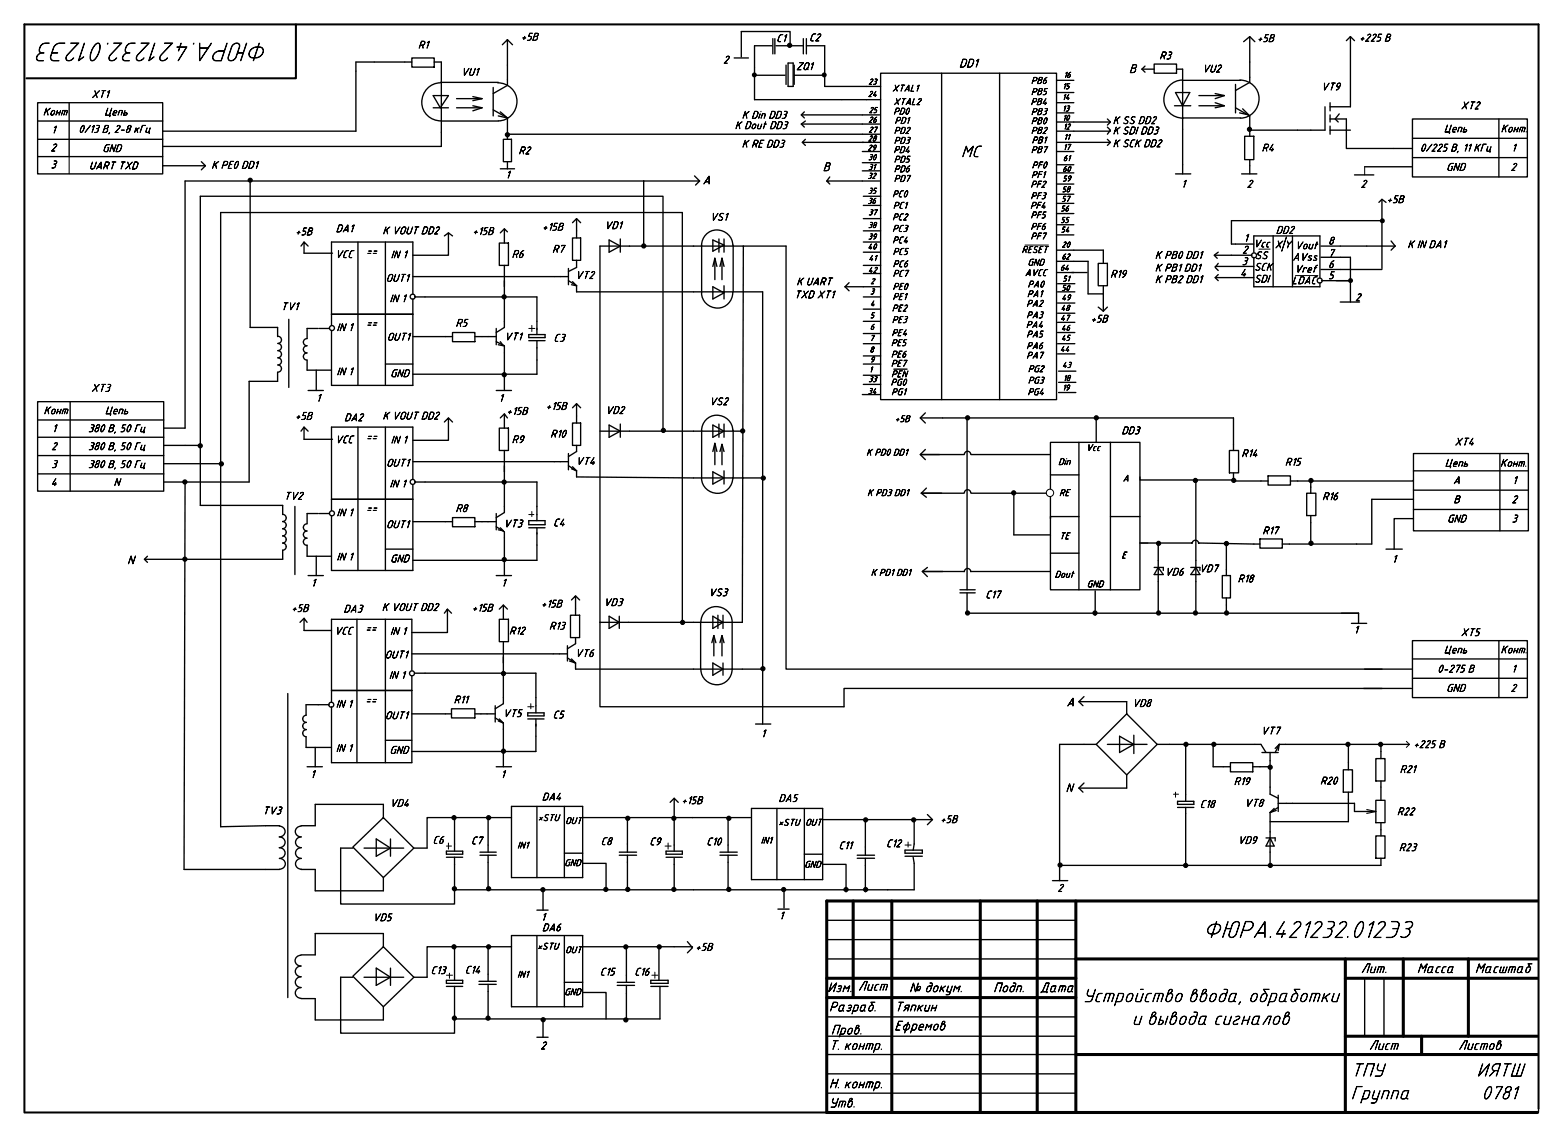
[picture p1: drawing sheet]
<svg xmlns="http://www.w3.org/2000/svg" width="407mm" height="297mm" viewBox="0 0 407 297" stroke-linecap="round" stroke-linejoin="round" font-family="sans-serif">
<g fill="none" stroke="#000" stroke-width=".35">
<path d="M107.2 15.1h5.8v2.4h-5.8zM113 16.1h1.8v18.3M130.7 11.6l1.3-1.3v11.9l-3.7 2.1M132 10.3l1.3 1.3M300.3 16.7h5.8v2.4h-5.8zM306.1 18h1.6v15.6M323.6 10.8l1.6-1.3v11.9l-3.7 2.1M325.2 9.5l1.3 1.3M351.4 9.5v18.3h-5.3M351.4 9.5l-1.1 1.1M351.4 9.5l1 1.1M112.7 28h4"/>
<path d="M112.7 24.9h4l-2.1 3.1zM114.6 21.4h15M114.6 21.6a5 5 0 0 0-4.9 5 5 5 0 0 0 5.1 4.9M114.8 31.5h14.8M118.8 25.7h6.6M118.8 28h6.6M123 25.1l2.4 .6M123 27.5l2.4 .5M125.4 25.7l-2.4 .5M125.4 28l-2.4 .8M128.3 22.8v7.4M128.3 28.6l3.7 2.1"/>
<path d="M129.5 21.5a5 5 0 0 1 5 4.9 5 5 0 0 1-4.8 5.1M129.6 30.2l2.4 .5M130.2 29.1l1.8 1.6M131 36.2h2.1v5.9h-2.1zM132 30.7v5.5M305.6 27.5h4.2M305.9 24.1h3.7l-1.9 3.4zM307.7 20.8a5 5 0 0 0-4.9 5.1 5 5 0 0 0 5 4.8M307.7 20.9h15.1M307.7 30.7h15.1M311.9 24.9h6.7M311.9 27.5h6.7"/>
<path d="M316.2 24.3l2.4 .6M316.2 26.7l2.4 .8M318.6 24.9l-2.4 .8M318.6 27.5l-2.4 .5M321.5 22v7.4M321.5 28l3.7 2.2v5.3M322.6 20.8a5 5 0 0 1 5 4.9 5 5 0 0 1-4.8 5M323.3 28.3l1.6 1.6-2.4-.5M323.8 35.5h2.4v6h-2.4zM344.8 27.8v6.1h-19.6M346.1 31h4.2v7.6h12.2M346.1 33.9h5.3"/>
<path d="M346.1 26.7v2.1M346.1 29.9v1.9M346.1 32.8v2.1M348.5 29.6l-1.1 1.4 .8 .8M132 42.1v1.8M323.1 45.2h3.9M325.2 41.5v3.7M180.4 75.9h13M180.4 64h13M182.6 63.8v12.4M185.5 62.4l2.9 1.4-2.9 1.6zM185.5 74.6l2.9 1.6-2.9 1.6z"/>
<path d="M186 67.2l.5 2.1M186 67.2l-.5 2.1M186 67.2v5.6M187.1 62.2v3.4M187.9 67.2l.5 2.1M187.9 67.2l-.6 2.1M187.9 67.2v5.6M188.4 62.2v3.4M188.4 74.3v3.5M190.7 76.1a4.1 4.1 0 0 1-4 4.1 4.1 4.1 0 0 1-4.2-4M190.7 63.8a4.1 4.1 0 0 0-4.2-4 4.1 4.1 0 0 0-4 4.1M190.8 63.8v12.1"/>
<path d="M65.1 85.2h7.1v2.4M72.2 96.8v2.4h-7.4M72.3 87.5a.93 .93 0 0 1 .9 .9 .93 .93 0 0 1-.9 1 .93 .93 0 0 1 .9 .9 .93 .93 0 0 1-.9 .9 .93 .93 0 0 1 .9 1 .93 .93 0 0 1-.9 .9 .93 .93 0 0 1 .9 .9 .93 .93 0 0 1-.9 1 .93 .93 0 0 1 .9 .9 .93 .93 0 0 1-.9 .9M75.1 83.1v17.7M9.8 104.5h32.8v23.3h-32.8zM9.8 109.3h32.8M9.8 113.8h32.8M9.8 118.5h32.8M18.3 104.5v23.3M42.6 115.9h9.5M42.6 111.4h5.6M180.4 112.2h13"/>
<path d="M182.6 111.9v12.5M185.5 110.6l2.9 1.6-2.9 1.6zM186 115.4v5.5M186 115.4l.5 2.1M186 115.4l-.5 2.1M187.1 110.3v3.5M187.9 115.6v5.3M187.9 115.6l.5 1.9M187.9 115.6l-.6 1.9M188.4 110.3v3.5M190.7 112a4.1 4.1 0 0 0-4.2-4 4.1 4.1 0 0 0-4 4.1M190.8 111.9v12.5"/>
<path d="M9.8 123.3h32.8M42.6 125.4h5.6M42.6 120.7h14.8M73.5 133.8a.93 .93 0 0 1 1 1 .93 .93 0 0 1-1 .9 .93 .93 0 0 1 1 .9 .93 .93 0 0 1-1 1 .93 .93 0 0 1 1 .9 .93 .93 0 0 1-1 .9 .93 .93 0 0 1 1 1 .93 .93 0 0 1-1 .9 .93 .93 0 0 1 1 .9 .93 .93 0 0 1-1 1M73.6 131.5v2.4M76.7 131.8v17.7M180.4 124.4h13M185.5 122.8l2.9 1.6-2.9 1.5zM188.4 122.5v3.4M190.7 124.3a4.1 4.1 0 0 1-4 4.1 4.1 4.1 0 0 1-4.2-4M73.6 143.1v2.4M149.8 158.2v1.9"/>
<path d="M129.9 161.1h2.4v5.9h-2.4zM143.9 170.1h3.7M147.6 168v4M147.6 171.2l2.2 1.3M148.2 172l1.6 .5M148.4 160.1h2.4v5.8h-2.4zM148.7 171.4l1.1 1.1M149.8 165.9v1.6l-2.2 1.3M149.8 172.5v1.6M156.1 161.9h7.4M158.5 160.3l2.6 1.6-2.6 1.6zM161.1 160.3v3.2"/>
<path d="M180.4 174.1h12.7M180.4 161.9h12.7M182.3 161.9v12.2M185.5 160.3l2.6 1.6-2.6 1.6zM185.5 172.5l2.6 1.6-2.6 1.6zM185.7 165.4l.6 1.8M185.7 165.4l-.5 1.8M185.7 165.4v5.3M186.8 160.1v3.4M187.9 165.4v5.3M187.9 165.4l.5 1.8M187.9 165.4l-.6 1.8"/>
<path d="M188.1 160.1v3.4M188.1 172.5v3.2M190.5 161.8a4.1 4.1 0 0 0-4.1-4 4.1 4.1 0 0 0-4 4.1M190.5 161.9v12.1a4.1 4.1 0 0 1-4 4.2 4.1 4.1 0 0 1-4.1-4M74.9 180.4v79.2M79.7 186.1a.93 .93 0 0 0-.9 .9 .93 .93 0 0 0 .9 1 .93 .93 0 0 0-.9 .9 .93 .93 0 0 0 .9 .9 .93 .93 0 0 0-.9 1 .93 .93 0 0 0 .9 .9M115.9 185.7h1.6M117.5 184.4h6.1v2.4h-6.1zM123.6 185.7h5.3M128.9 183.6v4.3M128.9 186.8l2.1 1.3M129.6 187.6l1.4 .5"/>
<path d="M129.9 187.1l1.1 1M131 181.5v1.6l-2.1 1.3M131 188.1v1.6M139.4 181.5v2.1M139.4 188.4v3.2M285.2 193.7h-9.5v35.4M288.1 193.7h10.3M291.3 191.6l3.7 2.1-3.7 2.1zM293.2 185.7l7.9 8-7.9 7.9-8-7.9zM295 191.3v4.8M301.1 193.7h27l1.3 2.1M315.6 193.7v5.8h4.5"/>
<path d="M320.1 198.4h5.9v2.4h-5.9zM326 199.5h4.5M328.3 195.8h4.3M330.5 195.8v10.8l2.1 1.1M332.8 193.7h1.6M332.8 193.7l-1 2.1M332.8 193.7l-.2 1.6M332.8 193.7l-1 1M350.8 193.7v6.6M358 197.4h2.4v5.8h-2.4zM359.3 193.7v3.7M69.1 214.8h3.7"/>
<path d="M72.7 215a1.4 1.4 0 0 1 1.5 1.4 1.4 1.4 0 0 1-1.5 1.4 1.4 1.4 0 0 1 1.5 1.4 1.4 1.4 0 0 1-1.5 1.4 1.4 1.4 0 0 1 1.5 1.4 1.4 1.4 0 0 1-1.5 1.4M78.3 215a1.4 1.4 0 0 0-1.5 1.4 1.4 1.4 0 0 0 1.5 1.4M78.4 217.7a1.4 1.4 0 0 0-1.5 1.4 1.4 1.4 0 0 0 1.5 1.4 1.4 1.4 0 0 0-1.5 1.5 1.4 1.4 0 0 0 1.5 1.4 1.4 1.4 0 0 0-1.5 1.3 1.4 1.4 0 0 0 1.5 1.4M97.9 218.3l3.7 2.4-3.7 2.1zM99.7 212.7v-3.4h-17.7v5.5h-3.7M101.6 218.3v4.5M118.3 212.7v8.8M127 212.7v9M133.1 212.7h-22v8h-3.4M133.1 209.8h18.5v18.5h-18.5zM139.7 209.8v18.5M146.8 209.8v18.5"/>
<path d="M151.6 212.7h43.7M175.4 207.7l-1 1.1M176.5 208.8l-1.1-1.1v13.8M189.4 212.7v9M195.5 210.3h18.5v18.6h-18.5zM202.1 210.3v18.6M209.3 210.3v18.6M214 213.3h28.6M225.2 213.3v9.2M237.9 219.6l-.3 1.6M241.3 211.9l1.3 1.4-1.3 1.3M280.7 205.1h12.5"/>
<path d="M280.7 205.1l1.1 1M282 203.7l-1.3 1.4M329.4 218h2.4v.8M330.5 211.4v13.8M330.5 218l1 2.1h-2.1zM331.5 210.3l-1 1.1M332.1 210.9l-1.6 .5M332.6 209h19.8v2.1M332.6 206.9v4.2M332.6 210.1l-2.1 1.3M349.5 200.3h2.4v5.8h-2.4zM350.8 206.1v7.7h-20.3"/>
<path d="M355.6 211.1h2.4M358 208.2h2.4v5.8h-2.4zM358 217.5h2.4v5.8h-2.4zM359.3 203.2v5M359.3 214v3.5M69.1 226.2h3.7M72.7 223.4a1.4 1.4 0 0 1 1.5 1.3 1.4 1.4 0 0 1-1.5 1.4M78.3 226.2h3.7v5.6h17.7v-3.5M91.8 220.4l7.9-7.7 8 8-8 7.6zM91.8 220.7h-3.2v14.5h29.7v-3.7M94.7 220.7h10.3M116.2 221.5h4.2v.7h-4.2z"/>
<path d="M116.2 223h4.2M118.3 223v8.5M124.9 222.5h4.2M124.9 221.7h4.2M127 222.5v9M139.7 236.8h2.9M141.3 232v4.8M146.8 222h4.8M151.6 224.6h6.1v6.9M173.3 221.5h4.2v.7h-4.2zM173.3 223h4.2M175.4 223.3v8.2"/>
<path d="M187.3 222.5h4.5M187.3 221.7h4.5M189.4 222.5v9M202.4 236.5h2.9M204 231.8v4.5M209.3 222.2h4.7M214 224.9h6.1v7.1M223 222.5h4.5M223 223.3h4.5M225.2 223.3v8.7M235.5 221.2h4.5v.8h-4.5zM235.5 222.8h4.5"/>
<path d="M237.6 223l.3 1.6v6.9h-119.6M273.8 229.1h4M359.3 223.3v1.9h-83.6M78.3 248.5a1.4 1.4 0 0 0-1.5 1.4 1.4 1.4 0 0 0 1.5 1.4M78.3 259.8h3.7v5.6h17.7v-3.5M78.3 251.3a1.4 1.4 0 0 0-1.5 1.4 1.4 1.4 0 0 0 1.5 1.4 1.4 1.4 0 0 0-1.5 1.4 1.4 1.4 0 0 0 1.5 1.4 1.4 1.4 0 0 0-1.5 1.4 1.4 1.4 0 0 0 1.5 1.4M91.8 254l7.9-7.7 8 8-8 7.6zM91.8 254.3h-3.2v14.5h29.7v-3.7h53.4M94.7 254.3h10.3M97.9 251.9l3.7 2.4-3.7 2.1zM99.7 246.3v-3.4h-17.7v5.5h-3.7M101.6 251.9v4.5"/>
<path d="M124.6 256.1h4.5M124.6 255.3h4.5M127 246.3v9M127 256.1v9M133.1 246.3h-22v8h-3.4M133.1 243.4h18.5v18.5h-18.5zM139.7 243.4v18.5M146.8 243.4v18.5M146.8 255.6h4.8M151.6 258.2h6.1v6.9M151.6 246.3h28.6M160.6 255.6h4.5"/>
<path d="M160.6 256.4h4.5M163 246.9v8.7M163 256.4v9M169.3 255.1h4.5v.8h-4.5zM169.3 256.6h4.5M178.9 245l1.3 1.6-1.3 1.3M139.7 269.9h2.9M141.3 265.1v4.8"/>
<circle cx="132" cy="35.1" r=".51"/>
<circle cx="325.1" cy="33.6" r=".51"/>
<circle cx="52.1" cy="116" r=".51"/>
<circle cx="48.1" cy="125.4" r=".51"/>
<circle cx="57.6" cy="120.7" r=".51"/>
<circle cx="315.8" cy="193.7" r=".51"/>
<circle cx="330.5" cy="199.6" r=".51"/>
<circle cx="350.7" cy="193.7" r=".51"/>
<circle cx="359.2" cy="193.7" r=".51"/>
<circle cx="118.1" cy="212.7" r=".51"/>
<circle cx="127.1" cy="212.7" r=".51"/>
<circle cx="163.3" cy="212.9" r=".51"/>
<circle cx="175.3" cy="212.9" r=".51"/>
<circle cx="189.6" cy="212.9" r=".51"/>
<circle cx="225.2" cy="213.3" r=".51"/>
<circle cx="118.2" cy="231.2" r=".51"/>
<circle cx="127.1" cy="231.2" r=".51"/>
<circle cx="141.3" cy="231.5" r=".51"/>
<circle cx="157.6" cy="231.4" r=".51"/>
<circle cx="163.3" cy="231.4" r=".51"/>
<circle cx="175.3" cy="231.4" r=".51"/>
<circle cx="189.6" cy="231.4" r=".51"/>
<circle cx="203.9" cy="231.4" r=".51"/>
<circle cx="220.1" cy="231.4" r=".51"/>
<circle cx="225.2" cy="231.4" r=".51"/>
<circle cx="275.8" cy="225.1" r=".51"/>
<circle cx="330.5" cy="225.2" r=".51"/>
<circle cx="118.1" cy="246.3" r=".51"/>
<circle cx="127.1" cy="246.3" r=".51"/>
<circle cx="162.8" cy="246.4" r=".51"/>
<circle cx="171.5" cy="246.4" r=".51"/>
<circle cx="118.2" cy="264.9" r=".51"/>
<circle cx="127" cy="264.9" r=".51"/>
<circle cx="141.3" cy="265.3" r=".51"/>
<circle cx="162.8" cy="265.4" r=".51"/>
</g>
<g fill="#000">
<circle cx="132" cy="35.1" r=".51"/>
<circle cx="325.1" cy="33.6" r=".51"/>
<circle cx="52.1" cy="116" r=".51"/>
<circle cx="48.1" cy="125.4" r=".51"/>
<circle cx="57.6" cy="120.7" r=".51"/>
<circle cx="315.8" cy="193.7" r=".51"/>
<circle cx="330.5" cy="199.6" r=".51"/>
<circle cx="350.7" cy="193.7" r=".51"/>
<circle cx="359.2" cy="193.7" r=".51"/>
<circle cx="118.1" cy="212.7" r=".51"/>
<circle cx="127.1" cy="212.7" r=".51"/>
<circle cx="163.3" cy="212.9" r=".51"/>
<circle cx="175.3" cy="212.9" r=".51"/>
<circle cx="189.6" cy="212.9" r=".51"/>
<circle cx="225.2" cy="213.3" r=".51"/>
<circle cx="118.2" cy="231.2" r=".51"/>
<circle cx="127.1" cy="231.2" r=".51"/>
<circle cx="141.3" cy="231.5" r=".51"/>
<circle cx="157.6" cy="231.4" r=".51"/>
<circle cx="163.3" cy="231.4" r=".51"/>
<circle cx="175.3" cy="231.4" r=".51"/>
<circle cx="189.6" cy="231.4" r=".51"/>
<circle cx="203.9" cy="231.4" r=".51"/>
<circle cx="220.1" cy="231.4" r=".51"/>
<circle cx="225.2" cy="231.4" r=".51"/>
<circle cx="275.8" cy="225.1" r=".51"/>
<circle cx="330.5" cy="225.2" r=".51"/>
<circle cx="118.1" cy="246.3" r=".51"/>
<circle cx="127.1" cy="246.3" r=".51"/>
<circle cx="162.8" cy="246.4" r=".51"/>
<circle cx="171.5" cy="246.4" r=".51"/>
<circle cx="118.2" cy="264.9" r=".51"/>
<circle cx="127" cy="264.9" r=".51"/>
<circle cx="141.3" cy="265.3" r=".51"/>
<circle cx="162.8" cy="265.4" r=".51"/>
</g>
<path d="M6.3 289.5h275M400.3 288.4v-282h-394v282.8" fill="none" stroke="#000" stroke-width=".53"/>
<path d="M367.5 31h29.9v15h-29.9z" fill-rule="evenodd" fill="#fff"/>
<g fill="none" stroke="#000" stroke-width=".35">
<path d="M367.5 31h29.9v15h-29.9zM367.5 36h29.9M390 31v15M352.4 45.5h5.1M355.1 43.4h12.4M367.5 41h29.9M237.9 213.3v6.3M116.2 255.1h4.2v.8h-4.2zM116.2 256.6h4.2"/>
<circle cx="237.7" cy="213.3" r=".51"/>
</g>
<circle cx="237.7" cy="213.3" r=".51" fill="#000"/>
<path d="M367.5 166.7h29.9v14.8h-29.9z" fill-rule="evenodd" fill="#fff"/>
<g fill="none" stroke="#000" stroke-width=".35">
<path d="M307.7 33.6v11.6M305.9 45.2h3.9M367.5 166.7h29.9v14.8h-29.9zM367.5 171.4h29.9M367.5 176.5h29.9M390 166.7v14.8M215.1 239.4h64.8M215.1 244.5h64.8M215.1 249.5h65.4M355.1 254.5v15.1M360.1 254.5v15.1M215.1 264.6h64.8"/>
<path d="M215.1 269.6h64.8M215.1 274.4h64.8M215.1 279.4h64.8M215.1 284.4h64.8M281.3 289.5h119M400.3 288.4v.8"/>
</g>
<g fill="none" stroke="#000" stroke-width=".79">
<path d="M222 234.4v24.9M232 234.4v55.1M255.1 234.4v55.1M269.9 234.4v55.1M279.9 234.4v55.1M400 234.4h-184.9v55.1h184.9M215.1 254.5h64.8M215.1 259.6h64.8M279.9 249.5h120.1M350 254.5h50M350 249.5v40M365.1 249.5v20.1"/>
<path d="M382.1 249.5v20.1M279.9 274.4h120.1M350 269.6h50M369.9 269.6v4.8"/>
</g>
<path d="M355.1 43.4v2.1" fill="none" stroke="#000" stroke-width=".26"/>
<path d="M9.8 26.7h32.5v18.5h-32.5z" fill-rule="evenodd" fill="#fff"/>
<g fill="none" stroke="#000" stroke-width=".35">
<path d="M97.4 16.1h9.8M9.8 26.7h32.5v18.5h-32.5zM9.8 31.5h32.5M9.8 36.2h32.5M18 26.7v14M362.5 38.6h5M9.8 40.7h32.5M65.1 47.1v38.1M130.2 43.9h3.7M131.2 59.5l-1 1.1M149 57.9l1-1v5M150 56.9l1.1 1"/>
<path d="M167.5 47.1v16.9M180.7 45.8l1.3 1.3-1 1.1M182 47.1h-133.8v64.3M79.1 63l-.8 1M80.2 64l-1.1-1v2.9h7.4M93.1 63v37.3M100.3 63v37.3M107.4 76.5v-13.5h-21.1v21.7M107.4 77.8v22.5h-21.1v-14.3M107.4 72h40.5M107.9 77.3h23.3v7.9l-2.1 1.3M115.6 61.4l1.1-.8v5.8h-9.3"/>
<path d="M116.7 60.6l1 .8M129.9 63.2h2.4v5.9h-2.4zM131.2 69.1v8.2h8.5v9.7M132 60.3l-.8-.8v3.7M147.9 69.8v4.3M147.9 73l2.1 1.3M148.7 74.1l1.3 .2M149 61.9h2.1v5.8h-2.1zM149 73.3l1 1M150 67.7v1.9l-2.1 1M150 74.3v1.6h30.4M158.5 62.4l2.9 1.6-2.9 1.6z"/>
<path d="M161.4 62.2v3.4M180.4 64h-24.3v119.9h63.5v-4.8h140M193.4 75.9h5v112.5M64.8 99.2v26.2h-16.6l-.3 100.8h21.2M82.3 96.3v5.3M82.8 85.5h-2.9v2.6a.93 .93 0 0 0-1 .9 .93 .93 0 0 0 1 1 .93 .93 0 0 0-1 .9 .93 .93 0 0 0 1 .9 .93 .93 0 0 0-1 1 .93 .93 0 0 0 1 .9v2.6h6.4M83.1 85.5h2.6M86.3 81.8h21.1M100.3 94.7h7.1M107.4 87.6h10.3M117.7 86.5h5.9v2.4h-5.9zM123.6 87.6h5.5"/>
<path d="M129.1 85.5v4.2M129.1 88.9l2.1 1.1v11.6M130.2 88.9l.8 1.1-1.4-.3M137.6 87h4.2v.8h-4.2zM137.6 88.6h4.2M139.7 88.6v8.8h-32.3M79.1 111.1l-.8 1.1M80.2 112.2l-1.1-1.1v3.2h7.4M80.2 101.6h3.9M93.1 111.1v37.3M100.3 111.1v37.3M115.6 109.8l1.1-1.1v5.9h-9.3"/>
<path d="M116.7 108.7l1 1.1M129.1 101.6h4M129.9 111.4h2.4v5.8h-2.4zM131.2 117.2v8.2h8.5v10.1M131.2 107.7l-1 1M132 108.7l-.8-1v3.7M147.9 118v4.2M149 110.1h2.1v5.8h-2.1zM149 106.1l1-1.1v5.1M150 115.9v1.6l-2.1 1.3M150 105l1.1 1.1M156.1 112.2h24.3"/>
<path d="M158.5 110.6l2.9 1.6-2.9 1.6zM161.4 110.3v3.5M172.5 112.2v-61.1h-120.4v80.4h21.5M82.8 133.6h-2.9v2.7a.93 .93 0 0 0-1 .9 .93 .93 0 0 0 1 1 .93 .93 0 0 0-1 .9 .93 .93 0 0 0 1 .9 .93 .93 0 0 0-1 1 .93 .93 0 0 0 1 .9M83.1 133.6h2.6M86.3 129.9h21.1M107.4 124.6v-13.5h-21.1v21.7M107.4 126.2v22.2h-21.1v-14.3M107.4 135.7h10.3M107.4 120.1h40.5M107.9 125.4h23.3v7.9l-2.1 1.4M117.7 134.7h5.9v2.4h-5.9z"/>
<path d="M123.6 135.7h5.5M129.1 133.6v4.2M129.1 137.1l2.1 1.3v11.4M130.2 137.3l.8 .8-1.4-.3M137.6 135.5h4.2v1h-4.2zM137.6 137.3h4.2M139.7 137.3v8.5h-32.3M147.9 121.2l2.1 1.3M148.7 122l1.3 .5M149 121.4l1 1.1M150 122.5v1.6l30.4 .3M193.4 124.4h5"/>
<path d="M38.4 144.7l-.8 .8M73.6 145.5h-36l.8 .8M79.9 141.8v2.9h6.4M80.2 149.8h3.9M82.3 144.7v5.1M100.3 142.9h7.1M115.6 159.5l.8-1v6.1h-9.2M116.4 158.5l1.1 1M129.1 149.8h4M131 157.4l-1.1 1.1M132 158.5l-1-1.1v3.7M148.7 156.1l1.1-1.1v3.2"/>
<path d="M149.8 155l1 1.1M79.1 160.9l-1 1M79.9 161.9l-.8-1v3.1h7.2M86.3 179.7h20.9M92.9 161.1v37.3M100.3 161.1v37.3M107.2 174.4v-13.3h-20.9v21.5M107.2 175.9v22.5h-20.9v-14.5M107.2 170.1h36.7M107.9 175.2h23.1v6.3M131 167v8.2h8.4v6.3M149.8 174.1h30.6"/>
<path d="M163.5 161.9h16.9M177.5 161.9v-106.6h-120.1v159.8l11.7-.3M193.1 161.9l.3-97.9h11.1v110.1h155.1M193.1 174.1h5.3M79.6 191.8v2.7h6.7M79.9 199.5h4M82 194.5v5M85.5 183.4h-5.9v2.6M100.3 192.6h6.9M107.2 185.7h8.7M129.1 199.5h4M131 189.7v9.8"/>
<path d="M137.3 185.5h4.3v.8h-4.3zM137.3 187.1h4.3M139.4 191.6v3.9h-32.2M139.4 183.6v1.9M139.4 187.1v1.8M196.6 188.4h4M282 181.2l-1.3 1.4 1.1 1M293.2 182.6v3.1M308.5 193.7v14.8M334.4 193.7h32.3M163.2 212.7v9M293.2 201.6v3.5"/>
<path d="M306.4 208.5h4.2v.8h-4.2zM306.4 210.1h4.2M308.5 210.1v15.1M161.1 222.5h4.5M161.1 221.7h4.5M163.2 222.5v8.7M118.3 246.3v8.8M118.3 256.6v8.5M171.4 246.9v8.2M171.7 256.6v8.5"/>
<circle cx="65.1" cy="46.9" r=".5"/>
<circle cx="107.4" cy="77.2" r=".65"/>
<circle cx="131.2" cy="77.2" r=".51"/>
<circle cx="167.5" cy="64" r=".51"/>
<circle cx="86.4" cy="85.4" r=".65"/>
<circle cx="172.6" cy="112" r=".51"/>
<circle cx="193.2" cy="112.1" r=".51"/>
<circle cx="86.4" cy="133.6" r=".65"/>
<circle cx="107.4" cy="125.4" r=".65"/>
<circle cx="131.2" cy="125.4" r=".51"/>
<circle cx="198.6" cy="124.4" r=".51"/>
<circle cx="48.1" cy="145.5" r=".51"/>
<circle cx="107.2" cy="175.2" r=".65"/>
<circle cx="131" cy="175.2" r=".51"/>
<circle cx="177.6" cy="161.9" r=".51"/>
<circle cx="198.5" cy="174" r=".51"/>
<circle cx="86.2" cy="183.4" r=".65"/>
<circle cx="308.6" cy="193.7" r=".51"/>
<circle cx="308.5" cy="225.2" r=".51"/>
</g>
<path d="M365.9 192.9l.8 .8-.8 .8" fill="none" stroke="#000" stroke-width=".26"/>
<g fill="#000">
<circle cx="65.1" cy="46.9" r=".5"/>
<circle cx="131.2" cy="77.2" r=".51"/>
<circle cx="167.5" cy="64" r=".51"/>
<circle cx="172.6" cy="112" r=".51"/>
<circle cx="193.2" cy="112.1" r=".51"/>
<circle cx="131.2" cy="125.4" r=".51"/>
<circle cx="198.6" cy="124.4" r=".51"/>
<circle cx="48.1" cy="145.5" r=".51"/>
<circle cx="131" cy="175.2" r=".51"/>
<circle cx="177.6" cy="161.9" r=".51"/>
<circle cx="198.5" cy="174" r=".51"/>
<circle cx="308.6" cy="193.7" r=".51"/>
<circle cx="308.5" cy="225.2" r=".51"/>
</g>
<path d="M229.1 19.1h45.8v84.9h-45.8z" fill-rule="evenodd" fill="#fff"/>
<g fill="none" stroke="#000" stroke-width=".35">
<path d="M97.4 16.1h-4.8v18h-50.3M191 15.1h3.7M196.3 19.6h8M200.8 11.9h-4.5v14h32.8M201.1 10.1v3.9M201.6 10.1v3.9M201.9 11.9h7.1M204.5 16.9v5.1M205.1 16.4h1.3v6.1h-1.3zM205.6 11.6v-3.4h-12.7v6.6M206.6 16.9v5.1M209 10.1v3.9"/>
<path d="M209.8 11.9h4.8v7.7h-8M209.8 10.1v3.9M229.1 19.1h45.8v84.9h-45.8zM245 19.1v84.9M260.1 19.1v84.9M297.1 18h3.2M297.1 18l.8 .8M297.9 17.2l-.8 .8M114.8 34.4v3.7h-72.5M132 34.9h96.9M208.5 29.9h20.4M208.5 32.3h20.4"/>
<path d="M209.3 29.1l-.8 .8 .8 .8M209.5 31.5l-1 .8 .8 .8M214.6 20.1v2.4h14.5M224.4 37h4.5M224.4 39.4h4.5M274.9 37h14M274.9 39.4h4.5M274.9 20.9h4.5M274.9 24.1h4.5M274.9 26.7h4.5M274.9 29.4h4.5M274.9 31.8h14"/>
<path d="M274.9 34.1h14M288.1 33.1l.8 .8-.8 1M288.1 36.2l.8 .8-.8 .8M288.1 31l.8 .8-.8 .7M42.3 43.1h11.1M52.4 42.1l1 1M53.4 43.1l-1 1.1M215.9 46l-.8 1.1M224.4 42.3h4.5M224.4 44.5h4.5M224.6 51.1h4.5M224.6 53.4h4.5"/>
<path d="M224.6 56.9h4.5M228.9 47.1h-13.8l.8 .8M274.9 42.9h4.5M274.9 45h4.5M274.9 47.9h4.5M274.9 50.5h4.5M274.9 52.9h4.5M274.9 55.6h4.5M274.9 58.5h4.5M358.8 52.7l.8-.8 1 .8M359.6 57.4h-39.2v6.1h5.8M359.6 51.9v17.9"/>
<path d="M219.9 74.6h9.2M219.9 74.6l1 1.1M220.9 73.6l-1 1M224.6 60.1h4.5M224.6 63h4.5M224.6 65.6h4.5M224.6 69.1h4.5M224.6 71.2h4.5M224.6 77.3h4.5M274.9 61.1h4.5M274.9 68h8.2v8.5h4M274.9 70.9h7.9"/>
<path d="M274.9 65.1h12.2v3.4M275.2 73.8h4.5M275.2 75.9h4.5M275.2 78.8h4.5M285.8 68.5h2.3v5.8h-2.3zM285.8 79.9l1.3 1.1M287.1 74.3v6.7M288.1 79.9l-1 1.1M316.2 66.4h9.5M316.2 69.3h10M316.2 72.2h10M317 65.6l-1.1 .8 .8 .8"/>
<path d="M317 68.5l-.8 1.1 .8 .8M317 71.4l-.8 .8 .8 .8M326.2 65.6v-4.2h17.2v10.8M326.2 66.9v7.7h17.2v-1M331.3 61.4v13.2M336.3 61.4v13.2M343.7 70.1h15.9M343.7 66.9h7.7v11.7M343.7 64h19.3M344 73h7.4M348.7 78.6h5M361.9 62.7l1.1 1.3"/>
<path d="M363 64l-1.1 1.1M224.6 80.4h4.5M224.6 83.6h4.5M224.6 86.8h4.5M224.6 89.4h4.5M224.6 92.6h4.5M224.6 94.7h4.5M224.6 97.6h4.5M232.6 96h3.4M275.2 89.4h4.5M275.2 81.5h4.5M275.2 83.9h4.5"/>
<path d="M275.2 86.5h4.5M275.2 92.1h4.5M275.4 96.6h4.5M275.4 99.5h4.5M224.4 102.7h4.5M224.6 100h4.5M275.4 102.1h4.5M354.8 179.1h12.4M355.1 174.1h12.4M280.7 182.6h12.5M352.4 211.1h4.3"/>
<circle cx="205.5" cy="11.8" r=".51"/>
<circle cx="326.3" cy="66.4" r=".65"/>
<circle cx="343.4" cy="73" r=".65"/>
<circle cx="131.2" cy="97.5" r=".51"/>
<circle cx="131.2" cy="145.6" r=".51"/>
<circle cx="131" cy="195.4" r=".51"/>
</g>
<g fill="#000">
<circle cx="196.3" cy="19.5" r=".65"/>
<circle cx="205.5" cy="11.8" r=".51"/>
<circle cx="214.5" cy="19.5" r=".65"/>
<circle cx="359.7" cy="57.4" r=".65"/>
<circle cx="351.4" cy="73" r=".65"/>
<circle cx="131.2" cy="97.5" r=".51"/>
<circle cx="131.2" cy="145.6" r=".51"/>
<circle cx="131" cy="195.4" r=".51"/>
</g>
<g fill="none" stroke="#000" stroke-width=".26">
<path d="M18 40.7v4.5M266.7 63.8h6.1M327.6 64.8h2.9M337.1 71.7h5.8M137.6 85.5h1.6M138.4 84.7v1.6M137.6 133.9h1.3M138.4 133.1v1.3M137.3 183.9h1.6M138.1 183.1v1.3M116.7 219.3v1.6M173.8 219.3v1.6"/>
<path d="M235.5 219.9h1.6M236.3 219.1v1.3M305.3 206.6h1.4M305.9 206.1v1.3M355.6 210.6l2.4 .5-2.4 .6M116.2 220.1h1.3M173 220.1h1.6M116.2 253.7h1.5M116.9 253.2v1.3M169.6 253.7h1.6M170.4 252.9v1.6"/>
</g>
<path d="M77 6.4v14h-70.1" fill="none" stroke="#000" stroke-width=".53"/>
<path d="M273.3 115.1h23.3v38.4h-23.3z" fill-rule="evenodd" fill="#fff"/>
<path d="M273.3 115.1h23.3v38.4h-23.3zM280.7 115.1v38.4M288.9 115.1v38.4" fill="none" stroke="#000" stroke-width=".35"/>
<path d="M296.6 141.3h2.1" fill="none" stroke="#000" stroke-width=".26"/>
<circle cx="273.2" cy="128.2" r=".96" fill="#fff"/>
<circle cx="273.2" cy="128.2" r=".96" fill="none" stroke="#000" stroke-width=".26"/>
<g fill="none" stroke="#000" stroke-width=".35">
<path d="M239.4 118.3h5.1M239.7 118v.3h11.1a.93 .93 0 0 1 1-.9 .93 .93 0 0 1 .9 .9h20.6M240.8 116.9l-1.4 1.4 1.4 1.3M241 127l-1.3 1.3 1.3 1.1M245 128.3h-5.3h11.1a.93 .93 0 0 1 1-.9 .93 .93 0 0 1 .9 .9h19.6M263.8 128.3v10.9h9.5M273.3 123.6h7.4M280.7 134.4h-7.4v.5M288.9 134.4h7.7M240 148.7h5.3M240.2 148.4v.3h10.7a.83 .83 0 0 1 .8-.8 .83 .83 0 0 1 .9 .8h20.7M241.3 147.6l-1.3 1.1 1.3 1.3"/>
<path d="M273.3 143.9h7.4"/>
</g>
<circle cx="263.8" cy="128.2" r=".41" fill="#fff"/>
<circle cx="263.8" cy="128.2" r=".41" fill="none" stroke="#000" stroke-width=".26"/>
<path d="M239.4 108.7h5.9M240.8 107.4l-1.4 1.3 1.4 1.4M296.6 124.1v.8h24.6M311.4 124.9h-.3v20.9M341.6 125.1h-.6v1.6M367.8 124.9v.2h-30.2M251.6 154.3v5.2M252.1 159.5h101.4M301.4 141.3v4.5M319.1 141.3v6.9M335.5 141.6h17.5" fill="none" stroke="#000" stroke-width=".35"/>
<circle cx="319.1" cy="141.4" r=".41" fill="#fff"/>
<circle cx="319.1" cy="141.4" r=".41" fill="none" stroke="#000" stroke-width=".26"/>
<circle cx="341.1" cy="125" r=".41" fill="#fff"/>
<circle cx="341.1" cy="125" r=".41" fill="none" stroke="#000" stroke-width=".26"/>
<circle cx="341.1" cy="141.4" r=".41" fill="#fff"/>
<circle cx="341.1" cy="141.4" r=".41" fill="none" stroke="#000" stroke-width=".26"/>
<g fill="none" stroke="#000" stroke-width=".35">
<path d="M245.3 108.7h75.6v8.5M251.6 108.7v44.8M285.2 108.7v6.4M319.9 117.2h2.4v5.8h-2.4zM320.9 123v1.9M321.2 125.1h8.7M329.9 123.8h5.9v2.4h-5.9zM335.8 125.1h1.8M340 128.3h2.4v5.8h-2.4zM341 134.1v6.9M341 126.7v1.6M249.8 154.3h3.9"/>
<path d="M249.8 153.5h3.9M285 153.7v6.4M296.6 141.3l13.6 .1a.83 .83 0 0 1 .8-.8 .83 .83 0 0 1 .9 .8l15.9 .2M300.3 147.6h2.4v.8M301.4 147.6l1.3 1.9h-2.4zM301.4 145.8v13.7M309.8 147.6h2.4v.8M311.1 147.6l1.1 1.9h-2.4zM311.1 145.8v13.7M318 149.8h2.1v5.8h-2.1zM319.1 148.2v1.6M319.1 155.6v3.9"/>
<path d="M327.8 140.2h5.8v2.4h-5.8zM333.6 141.6h1.9"/>
<circle cx="251.8" cy="108.7" r=".51"/>
<circle cx="285.3" cy="108.7" r=".51"/>
<circle cx="263.7" cy="128.2" r=".51"/>
<circle cx="311" cy="125" r=".51"/>
<circle cx="321" cy="125" r=".51"/>
<circle cx="341.1" cy="125" r=".51"/>
<circle cx="251.8" cy="159.5" r=".51"/>
<circle cx="284.9" cy="159.5" r=".51"/>
<circle cx="301.5" cy="159.5" r=".51"/>
<circle cx="301.5" cy="141.4" r=".51"/>
<circle cx="311" cy="159.5" r=".51"/>
<circle cx="319.1" cy="141.4" r=".51"/>
<circle cx="319.1" cy="159.5" r=".51"/>
<circle cx="341.1" cy="141.3" r=".51"/>
</g>
<g fill="#000">
<circle cx="251.8" cy="108.7" r=".51"/>
<circle cx="285.3" cy="108.7" r=".51"/>
<circle cx="263.7" cy="128.2" r=".51"/>
<circle cx="311" cy="125" r=".51"/>
<circle cx="321" cy="125" r=".51"/>
<circle cx="341.1" cy="125" r=".51"/>
<circle cx="251.8" cy="159.5" r=".51"/>
<circle cx="284.9" cy="159.5" r=".51"/>
<circle cx="301.5" cy="159.5" r=".51"/>
<circle cx="301.5" cy="141.4" r=".51"/>
<circle cx="311" cy="159.5" r=".51"/>
<circle cx="319.1" cy="141.4" r=".51"/>
<circle cx="319.1" cy="159.5" r=".51"/>
<circle cx="341.1" cy="141.3" r=".51"/>
</g>
<path d="M367.8 118h29.9v20.1h-29.9z" fill-rule="evenodd" fill="#fff"/>
<path d="M208.8 37h15.8M209.5 36.2l-.7 .8 .7 .8M367.8 118h29.9v20.1h-29.9zM390.3 118v20.1M367.8 134.9h-5.1v8M367.8 122.5h29.9M367.8 127.5h29.9M367.8 132.6h29.9M367.8 129.9h-10.9v11.7h-3.9M353.5 159.5v2.7M360.6 142.9h4.3M351.6 162.2h4" fill="none" stroke="#000" stroke-width=".35"/>
<text font-size="7.4" x="70" y="11.2" transform="rotate(-180 70 11.2)">ФЮРА.421232.012Э3</text>
<text font-size="6.7" x="312.9" y="243.9">ФЮРА.421232.012ЭЗ</text>
<g font-size="5.2">
<text x="281.6" y="260.6">Устройство ввода, обработки</text>
<text x="294.4" y="266.5">и вывода сигналов</text>
<text x="351.4" y="280">ТПУ</text>
<text x="384.2" y="280">ИЯТШ</text>
<text x="351.4" y="285.9">Группа</text>
<text x="385.4" y="285.9">0781</text>
</g>
<text font-size="4.5" x="250.1" y="40.8">MC</text>
<g font-size="3.7">
<text x="223.2" y="257.7">Лист</text>
<text x="354.1" y="253.1">Лит.</text>
<text x="368.7" y="253.1">Масса</text>
<text x="383.8" y="253.1">Масштаб</text>
<text x="215.3" y="258">Изм.</text>
<text x="215.7" y="263.1">Разраб.</text>
<text x="232.7" y="263.1">Тяпкин</text>
<text x="236.5" y="258.1">№ докум.</text>
<text x="258.4" y="258.1">Подп.</text>
<text x="270.6" y="258.1">Дата</text>
<text x="216.2" y="269.1">Пров.</text>
<text x="232.7" y="268">Ефремов</text>
<text x="215.7" y="273.1">Т. контр.</text>
<text x="356.2" y="273.1">Лист</text>
<text x="379.4" y="273.1">Листов</text>
<text x="215.7" y="283.1">Н. контр.</text>
<text x="215.7" y="288.1">Утв.</text>
</g>
<g font-size="3.3">
<text x="249.5" y="17.5">DD1</text>
<text x="293.8" y="18.9">B</text>
<text x="182.8" y="47.9">A</text>
<text x="214.1" y="44.4">B</text>
<text x="33.1" y="146.7">N</text>
<text x="277.5" y="183.7">A</text>
<text x="277.3" y="206">N</text>
</g>
<g font-size="3">
<text x="135.5" y="10.5">+5В</text>
<text x="202" y="10.8">С1</text>
<text x="210.5" y="10.6">С2</text>
<text x="327" y="10.8">+5В</text>
<text x="353.6" y="10.7">+225 В</text>
<text x="108.8" y="12.6">R1</text>
<text x="188.1" y="16.4">2</text>
<text x="301.6" y="15.4">R3</text>
<text x="119.9" y="19.6">VU1</text>
<text x="207.1" y="18.1">ZQ1</text>
<text x="312.8" y="18.7">VU2</text>
<text x="343.7" y="23.4">VT9</text>
<text x="11.2" y="30">Конт</text>
<text x="23.8" y="25.4">XT1</text>
<text x="27.1" y="30">Цепь</text>
<text x="380.1" y="28.3">XT2</text>
<text x="13.4" y="34.6">1</text>
<text x="20.4" y="34.5">0/13 В, 2-8 кГц</text>
<text x="191.2" y="33.5">К Dout DD3</text>
<text x="193" y="30.8">К Din DD3</text>
<text x="289.5" y="32.2">К SS DD2</text>
<text x="289.5" y="34.9">К SDI DD3</text>
<text x="375.7" y="34.3">Цепь</text>
<text x="390.5" y="34.3">Конт.</text>
<text x="13.2" y="39.3">2</text>
<text x="26.6" y="39.5">GND</text>
<text x="134.9" y="40.1">R2</text>
<text x="193" y="38.3">К RE DD3</text>
<text x="289.5" y="38.2">К SCK DD2</text>
<text x="328.3" y="39.3">R4</text>
<text x="369.4" y="39.3">0/225 В, 11 КГц</text>
<text x="393.2" y="39.3">1</text>
<text x="13.2" y="43.7">3</text>
<text x="23.2" y="44">UART TXD</text>
<text x="55" y="43.8">К PE0 DD1</text>
<text x="131.5" y="46.3">1</text>
<text x="376.3" y="44.3">GND</text>
<text x="393" y="44.3">2</text>
<text x="307.3" y="48.7">1</text>
<text x="324.4" y="48.7">2</text>
<text x="354" y="48.7">2</text>
<text x="360.8" y="52.7">+5В</text>
<text x="141" y="59.9">+15В</text>
<text x="157.2" y="59.5">VD1</text>
<text x="184.7" y="57.3">VS1</text>
<text x="76.8" y="61.1">+5В</text>
<text x="87.4" y="60.3">DA1</text>
<text x="99.5" y="60.9">К VOUT DD2</text>
<text x="122.9" y="61">+15В</text>
<text x="143.7" y="65.7">R7</text>
<text x="323.2" y="65.9">2</text>
<text x="323.6" y="62.8">1</text>
<text x="326.1" y="64.3">Vcc</text>
<text x="331.7" y="64.5">X|Y</text>
<text x="332" y="60.7">DD2</text>
<text x="336.9" y="64.7">Vout</text>
<text x="345.6" y="63.5">8</text>
<text x="366.2" y="64.5">К IN DA1</text>
<text x="87.2" y="67">VCC</text>
<text x="95.3" y="66.2">==</text>
<text x="101.7" y="67.1">IN 1</text>
<text x="133.1" y="67">R6</text>
<text x="300.5" y="67.3">К PB0 DD1</text>
<text x="300.5" y="70.6">К PB1 DD1</text>
<text x="322.7" y="71.9">4</text>
<text x="323.1" y="68.9">3</text>
<text x="326.3" y="70.3">SCK</text>
<text x="326.5" y="67.3">SS</text>
<text x="336.3" y="67.7">AVss</text>
<text x="336.8" y="70.8">Vref</text>
<text x="345.6" y="69.6">6</text>
<text x="345.6" y="66.8">7</text>
<text x="100.4" y="73.2">OUT1</text>
<text x="149.7" y="72.5">VT2</text>
<text x="206.6" y="77.5">TXD XT1</text>
<text x="207.2" y="74.2">К UART</text>
<text x="288.9" y="72.2">R19</text>
<text x="300.5" y="73.6">К PB2 DD1</text>
<text x="326.3" y="73.4">SDI</text>
<text x="336.2" y="73.8">LDAC</text>
<text x="345.6" y="72.5">5</text>
<text x="73.1" y="80.6">TV1</text>
<text x="101.4" y="78.5">IN 1</text>
<text x="283.7" y="83.8">+5В</text>
<text x="352.6" y="78.2">2</text>
<text x="87.6" y="86">IN 1</text>
<text x="95.3" y="84.9">==</text>
<text x="100.7" y="88.5">OUT1</text>
<text x="118.5" y="84.9">R5</text>
<text x="131.2" y="88.5">VT1</text>
<text x="144" y="88.8">С3</text>
<text x="23.7" y="101.8">XT3</text>
<text x="87.6" y="97.5">IN 1</text>
<text x="101.5" y="98">GND</text>
<text x="11.3" y="107.7">Конт</text>
<text x="27.3" y="107.7">Цепь</text>
<text x="82.2" y="104.4">1</text>
<text x="129.7" y="104.4">1</text>
<text x="131.8" y="107.8">+15В</text>
<text x="142" y="106.6">+15В</text>
<text x="157.5" y="107.6">VD2</text>
<text x="184.5" y="105.3">VS2</text>
<text x="13.5" y="112.3">1</text>
<text x="22.9" y="112.3">380 В, 50 Гц</text>
<text x="76.7" y="109.1">+5В</text>
<text x="89.6" y="109.5">DA2</text>
<text x="99.5" y="109.1">К VOUT DD2</text>
<text x="143.2" y="113.8">R10</text>
<text x="291.8" y="112.9">DD3</text>
<text x="13.3" y="117">2</text>
<text x="22.9" y="117">380 В, 50 Гц</text>
<text x="87.2" y="115.2">VCC</text>
<text x="95.3" y="114.4">==</text>
<text x="101.7" y="115.3">IN 1</text>
<text x="133.1" y="115.2">R9</text>
<text x="323" y="118.9">R14</text>
<text x="378.5" y="115.8">XT4</text>
<text x="13.3" y="121.7">3</text>
<text x="22.9" y="121.7">380 В, 50 Гц</text>
<text x="100.5" y="121.3">OUT1</text>
<text x="149.8" y="120.9">VT4</text>
<text x="334.3" y="121.1">R15</text>
<text x="375.9" y="121.3">Цепь</text>
<text x="378.1" y="125.8">A</text>
<text x="390.3" y="121.3">Конт.</text>
<text x="393.5" y="125.8">1</text>
<text x="13.2" y="126.3">4</text>
<text x="29.6" y="126.3">N</text>
<text x="73.9" y="129.9">TV2</text>
<text x="101.4" y="126.7">IN 1</text>
<text x="344" y="130">R16</text>
<text x="378.2" y="130.8">B</text>
<text x="393.3" y="130.8">2</text>
<text x="87.6" y="134.2">IN 1</text>
<text x="95.3" y="133.1">==</text>
<text x="100.5" y="137.3">OUT1</text>
<text x="118.5" y="133.1">R8</text>
<text x="131" y="137.1">VT3</text>
<text x="143.9" y="136.9">С4</text>
<text x="376.6" y="135.8">GND</text>
<text x="393.3" y="135.8">3</text>
<text x="328.5" y="138.9">R17</text>
<text x="87.6" y="145.7">IN 1</text>
<text x="101.5" y="146.2">GND</text>
<text x="303" y="149.7">VD6</text>
<text x="312" y="148.8">VD7</text>
<text x="362.2" y="146.3">1</text>
<text x="80.9" y="152.5">1</text>
<text x="130.4" y="152.5">1</text>
<text x="184.3" y="155">VS3</text>
<text x="256.4" y="155.6">C17</text>
<text x="322" y="151.4">R18</text>
<text x="75.8" y="159.1">+5В</text>
<text x="89.4" y="159.3">DA3</text>
<text x="99.4" y="158.9">К VOUT DD2</text>
<text x="122.7" y="159">+15В</text>
<text x="140.7" y="158">+15В</text>
<text x="157" y="157.6">VD3</text>
<text x="87" y="165">VCC</text>
<text x="95.1" y="164.2">==</text>
<text x="101.5" y="165.1">IN 1</text>
<text x="132.5" y="165">R12</text>
<text x="142.9" y="163.7">R13</text>
<text x="352.2" y="164.7">1</text>
<text x="380.1" y="165.4">XT5</text>
<text x="100.1" y="171.2">OUT1</text>
<text x="149.6" y="170.8">VT6</text>
<text x="375.7" y="169.9">Цепь</text>
<text x="390.4" y="169.9">Конт.</text>
<text x="101.2" y="176.5">IN 1</text>
<text x="374" y="174.9">0-275 В</text>
<text x="376.3" y="179.9">GND</text>
<text x="393" y="179.9">2</text>
<text x="393.2" y="174.9">1</text>
<text x="87.4" y="184">IN 1</text>
<text x="95.1" y="182.9">==</text>
<text x="118.1" y="182.9">R11</text>
<text x="294.6" y="183.8">VD8</text>
<text x="100.2" y="187">OUT1</text>
<text x="130.8" y="186.5">VT5</text>
<text x="143.8" y="186.8">С5</text>
<text x="198" y="191.7">1</text>
<text x="328.1" y="191">VT7</text>
<text x="87.4" y="195.5">IN 1</text>
<text x="101.4" y="196">GND</text>
<text x="367.7" y="194.5">+225 В</text>
<text x="80.7" y="202.3">1</text>
<text x="130.2" y="202.3">1</text>
<text x="364.2" y="201">R21</text>
<text x="101.4" y="209.8">VD4</text>
<text x="141" y="208.2">DA4</text>
<text x="177.3" y="209.1">+15В</text>
<text x="202.6" y="208.6">DA5</text>
<text x="321" y="204.2">R19</text>
<text x="323.8" y="209.8">VT8</text>
<text x="343.5" y="204">R20</text>
<text x="68.3" y="211.8">TV3</text>
<text x="244.6" y="214.1">+5В</text>
<text x="312.2" y="210.1">С18</text>
<text x="363.5" y="212">R22</text>
<text x="112.6" y="219.5">С6</text>
<text x="122.6" y="219.6">С7</text>
<text x="156.3" y="219.8">С8</text>
<text x="169" y="219.8">С9</text>
<text x="183.8" y="219.9">С10</text>
<text x="218.2" y="220.9">С11</text>
<text x="230.6" y="220.3">С12</text>
<text x="322" y="219.5">VD9</text>
<text x="364" y="221.4">R23</text>
<text x="275.1" y="231.9">2</text>
<text x="97" y="239.6">VD5</text>
<text x="140.8" y="239.5">1</text>
<text x="202.7" y="239.1">1</text>
<text x="141" y="242.2">DA6</text>
<text x="180.9" y="247.3">+5В</text>
<text x="112.1" y="253.3">С13</text>
<text x="121" y="253.2">С14</text>
<text x="156.1" y="253.7">С15</text>
<text x="165.1" y="253.7">С16</text>
<text x="140.6" y="272.9">2</text>
</g>
<g font-size="2.6">
<text x="232.1" y="23.7">XTAL1</text>
<text x="268.3" y="21.7">PB6</text>
<text x="232.4" y="27.2">XTAL2</text>
<text x="232.5" y="29.7">PD0</text>
<text x="268.2" y="27.2">PB4</text>
<text x="268.3" y="24.6">PB5</text>
<text x="268.3" y="29.8">PB3</text>
<text x="232.6" y="34.7">PD2</text>
<text x="232.8" y="32.1">PD1</text>
<text x="268.3" y="32.2">PB0</text>
<text x="268.3" y="34.7">PB2</text>
<text x="232.5" y="39.7">PD4</text>
<text x="232.6" y="37.3">PD3</text>
<text x="268.3" y="39.7">PB7</text>
<text x="268.4" y="37.2">PB1</text>
<text x="232.6" y="42.2">PD5</text>
<text x="232.6" y="44.7">PD6</text>
<text x="232.6" y="47.2">PD7</text>
<text x="268.3" y="46.2">PF1</text>
<text x="268.4" y="43.7">PF0</text>
<text x="232.2" y="51.2">PC0</text>
<text x="268.1" y="48.7">PF2</text>
<text x="268.1" y="51.7">PF3</text>
<text x="232.2" y="57.2">PC2</text>
<text x="232.4" y="54.2">PC1</text>
<text x="268" y="54.2">PF4</text>
<text x="268.1" y="56.7">PF5</text>
<text x="268.1" y="59.7">PF6</text>
<text x="232.2" y="60.2">PC3</text>
<text x="232.2" y="63.2">PC4</text>
<text x="265.8" y="65.7">RESET</text>
<text x="268.1" y="62.2">PF7</text>
<text x="232.3" y="66.2">PC5</text>
<text x="232.3" y="69.4">PC6</text>
<text x="232.3" y="71.9">PC7</text>
<text x="266.7" y="71.7">AVCC</text>
<text x="267.4" y="69">GND</text>
<text x="232.2" y="78">PE1</text>
<text x="232.3" y="75.3">PE0</text>
<text x="267.2" y="77.2">PA1</text>
<text x="267.4" y="74.7">PA0</text>
<text x="232.1" y="81">PE2</text>
<text x="232.1" y="84">PE3</text>
<text x="267.1" y="79.7">PA2</text>
<text x="267.1" y="82.7">PA3</text>
<text x="231.8" y="90">PE5</text>
<text x="232" y="87.4">PE4</text>
<text x="267" y="85.2">PA4</text>
<text x="267.1" y="87.7">PA5</text>
<text x="231.8" y="95.3">PE7</text>
<text x="231.8" y="93">PE6</text>
<text x="267.1" y="90.7">PA6</text>
<text x="267.1" y="93.2">PA7</text>
<text x="231.7" y="100.2">PG0</text>
<text x="231.9" y="98.1">PEN</text>
<text x="267.5" y="96.7">PG2</text>
<text x="267.5" y="99.7">PG3</text>
<text x="231.9" y="102.7">PG1</text>
<text x="267.4" y="102.7">PG4</text>
<text x="232.8" y="109.7">+5В</text>
<text x="225.4" y="118.5">К PD0 DD1</text>
<text x="282.6" y="117.2">Vcc</text>
<text x="275.3" y="120.9">Din</text>
<text x="292.1" y="125.2">A</text>
<text x="225.7" y="129">К PD3 DD1</text>
<text x="275.6" y="129">RE</text>
<text x="275.6" y="140.2">TE</text>
<text x="226.6" y="149.7">К PD1 DD1</text>
<text x="291.8" y="145.2">E</text>
<text x="274.4" y="150.2">Dout</text>
<text x="282.8" y="152.7">GND</text>
<text x="140" y="213.5">*STU</text>
<text x="147.1" y="214.3">OUT</text>
<text x="202.5" y="214.8">*STU</text>
<text x="209.5" y="214.8">OUT</text>
<text x="134.6" y="220.7">IN1</text>
<text x="198" y="219.4">IN1</text>
<text x="146.8" y="225.3">GND</text>
<text x="209.3" y="225.7">GND</text>
<text x="139.8" y="247">*STU</text>
<text x="147.1" y="247.9">OUT</text>
<text x="134.6" y="254.3">IN1</text>
<text x="146.8" y="258.9">GND</text>
</g>
<g font-size="2.2">
<text x="225.9" y="21.9">23</text>
<text x="276.4" y="23.1">15</text>
<text x="276.7" y="20.2">16</text>
<text x="225.9" y="25.1">24</text>
<text x="226" y="29.3">25</text>
<text x="276.3" y="25.9">14</text>
<text x="276.4" y="28.9">13</text>
<text x="225.9" y="31.8">26</text>
<text x="226" y="34.4">27</text>
<text x="276.4" y="31.3">10</text>
<text x="276.6" y="33.6">12</text>
<text x="225.7" y="39.1">29</text>
<text x="225.8" y="36.7">28</text>
<text x="225.8" y="41.6">30</text>
<text x="276.6" y="41.8">61</text>
<text x="276.6" y="38.9">17</text>
<text x="276.7" y="36.3">11</text>
<text x="225.7" y="46.4">32</text>
<text x="225.9" y="44.1">31</text>
<text x="276.4" y="47.1">59</text>
<text x="276.4" y="44.6">60</text>
<text x="225.7" y="53">36</text>
<text x="225.8" y="50.3">35</text>
<text x="276.2" y="52.4">57</text>
<text x="276.3" y="49.9">58</text>
<text x="225.8" y="59.2">38</text>
<text x="225.9" y="55.9">37</text>
<text x="275.9" y="57.9">55</text>
<text x="275.9" y="54.9">56</text>
<text x="225.8" y="64.8">40</text>
<text x="225.8" y="62.2">39</text>
<text x="276" y="60.4">54</text>
<text x="276.2" y="64.3">20</text>
<text x="225.9" y="70.9">42</text>
<text x="226" y="67.8">41</text>
<text x="275.9" y="70.3">64</text>
<text x="276.2" y="67.4">62</text>
<text x="226.4" y="76.5">3</text>
<text x="226.5" y="73.8">2</text>
<text x="276.2" y="75.6">50</text>
<text x="276.5" y="73.2">51</text>
<text x="226.4" y="82.7">5</text>
<text x="226.4" y="79.6">4</text>
<text x="275.9" y="83.4">47</text>
<text x="276" y="80.8">48</text>
<text x="276.2" y="78.1">49</text>
<text x="226.3" y="88.6">7</text>
<text x="226.4" y="85.7">6</text>
<text x="276.1" y="88.6">45</text>
<text x="276.1" y="86">46</text>
<text x="226.3" y="91.6">8</text>
<text x="226.4" y="94.2">9</text>
<text x="275.8" y="91.5">44</text>
<text x="276.4" y="95.6">43</text>
<text x="225.9" y="99.3">33</text>
<text x="226.1" y="96.8">1</text>
<text x="276.4" y="101.5">19</text>
<text x="276.6" y="99">18</text>
<text x="225.8" y="102.5">34</text>
</g>
</svg>
